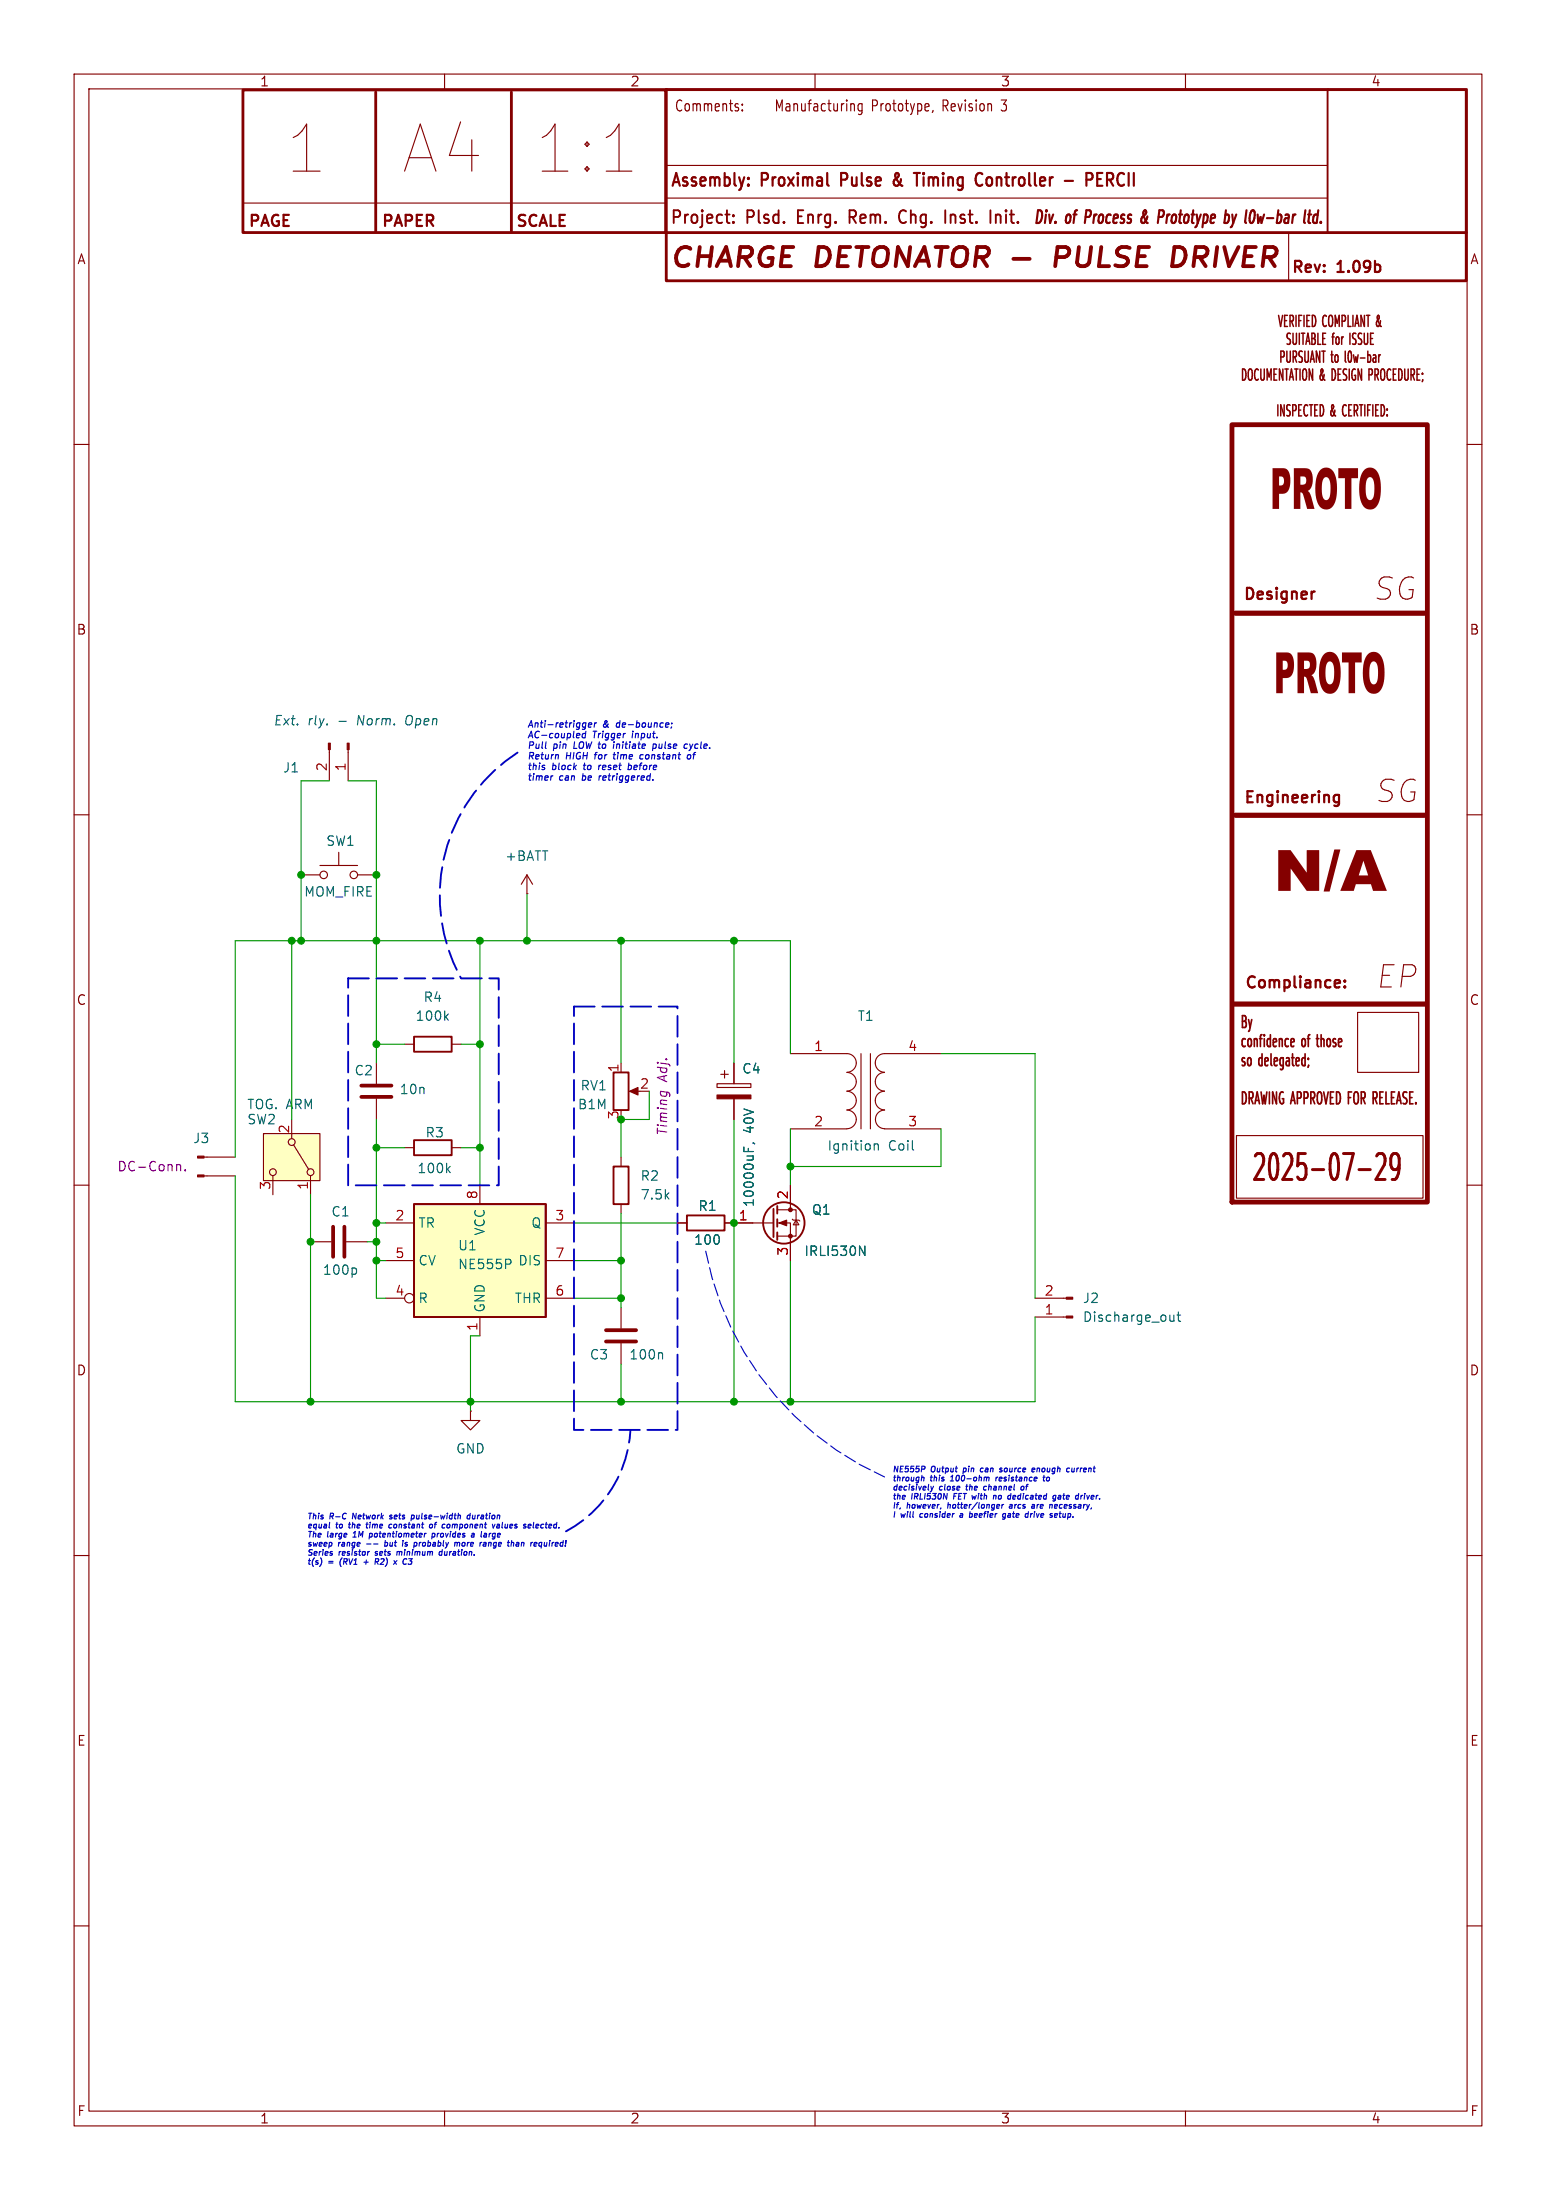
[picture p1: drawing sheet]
<svg xmlns="http://www.w3.org/2000/svg" width="210mm" height="297mm" viewBox="0 0 210 297" stroke-linecap="round" stroke-linejoin="round" font-family="sans-serif">
<path d="M32.8 12.1h57v19.3h-57zM50.7 12.4v18.8M69 12.4v18.8M89.9 12.1h108v25.8h-108zM89.9 31.4h108" fill="none" stroke="#840000" stroke-width=".38"/>
<g fill="none" stroke="#840000" stroke-width=".15">
<path d="M10 10h190v277h-190zM12 12h186v273h-186zM60 10v2M110 10v2M110.2 14l.2 .2v.8M110.4 14.9l-.1 .1M110.4 14.3l-.1 .1M111.4 14.1l-.3-.1-.2 .3v.4l.1 .2 .1 .1 .3-.1M111.7 14h.5M111.9 13.5v1.3v.1l.3 .1M112.5 14l.1 .9 .3 .1 .1-.2M113 14v1"/>
<path d="M113.6 14v1M113.9 14l-.2 .1-.1 .2M114.3 13.5v.1M114.3 14v1M114.8 14.1l.2-.1 .3 .1v.9M114.8 14v1M116.3 14.1l-.3-.1-.2 .3v.4l.1 .2 .1 .1 .3-.1M116.3 14v1.2a.3 .3 0 0 1-.4 .2M125.9 14.9l-.1 .3M160 10v2M32.9 27.4h56.9M89.9 22.3h89.2"/>
<path d="M89.9 26.7h89.2M173.9 31.4v6.5M10 60h2M198 60h2M10 110h2M198 110h2M10 160h2M198 160h2M10 210h2M198 210h2M10 260h2M198 260h2"/>
<path d="M60 285v2M110 285v2M160 285v2"/>
</g>
<path d="M183.4 157.9h1.5M185.8 156.1l.3-.4h.5a1.17 1.17 0 0 1 .2 1.5l-1.1 2h1.2M188.8 157.2a.63 .63 0 0 1-.7 .7l-.2-.2a1.64 1.64 0 0 1 .2-2 .63 .63 0 0 1 .7 .7 3.9 3.9 0 0 1-.3 2.7l-.2 .1h-.4" fill="none" stroke="#840000" stroke-width=".4"/>
<path d="M142.6 34.7h1.1M143.8 33.4h-1.1l-.3 2.5M159.2 33.4a1.21 1.21 0 0 1 .6 1.9l-.5 .5" fill="none" stroke="#840000" stroke-width=".52"/>
<g fill="none" stroke="#840000" stroke-width=".29">
<path d="M121.1 23.4h-.2a.73 .73 0 0 0 .1 .9l.4 .4M121.2 23.9l-.4 .4a.47 .47 0 0 0-.2 .5 .47 .47 0 0 0 .5 .3M123.3 23.4h.9M133.4 23.9l-.3 .4v.4l.3 .4M143.7 24.4h1.1M147.5 23.7l-.3-.3h-.6v1.7M148.1 24.2h.5M148.8 23.4h-.7v1.7h.7M149.4 24.3h.6M150 23.4h-.6v1.7M154.5 28.4a.64 .64 0 0 0-.1 .9l.2 .5M154.6 29a.87 .87 0 0 0-.5 .9l.1 .2 .3-.1"/>
<path d="M157 28.5l.1 .2-.1 .4M165.7 29h.1a.93 .93 0 0 1 0 .9M166.3 29l.1 1.1M166.4 30.1l-.1 .4-.2 .2M166.9 29l-.5 1.1M177.3 30l.1 .1 .3-.1M177.8 29h-.1a.4 .4 0 0 0-.4 .3M177.9 28.4l-.2 1.7M178.3 29.9v.2"/>
</g>
<g fill="none" stroke="#840000" stroke-width=".25">
<path d="M179.2 12.1v19.2M97.9 29h.6M98.2 30l.3 .1M99 29.9l.1 .1-.1 .1M99 29.9l-.1 .1 .1 .1M99 29v.2M99 29.9v.2M99 29l.1 .1-.1 .1M99 29l-.1 .1 .1 .1M114.7 29.3h.5M115.2 28.4h-.5v1.7M122 28.4a.74 .74 0 0 0-.7 1 .67 .67 0 0 0 .7 .7"/>
<path d="M128.3 29v1.1M128.7 29h-.2l-.2 .1M134.4 29.1a.38 .38 0 0 1 .6-.1l.1 1.1M134.4 29v1.1"/>
</g>
<path d="M166.3 57.3h26.3v105h-26.3z" fill="none" stroke="#840000" stroke-width=".65"/>
<path d="M166.7 82.8h25.6M166.7 110.1h25.6" fill="none" stroke="#840000" stroke-width=".7"/>
<path d="M177.3 79.9h.1M180.3 107.3l.4 .1M180.7 107.3v1.2l-.3 .3M180.7 108.2l-.4 .1M181.5 133.2h.1l-.1 .1M181.5 133.2h-.1l.1 .1M181.5 132.4v.1M181.5 133.2v.1M181.5 132.4l.1 .1h-.1M181.5 132.4l-.1 .1h.1" fill="none" stroke="#840000" stroke-width=".3"/>
<g fill="#840000">
<path d="M171.8 63.2h1.4a1.07 1.07 0 0 1 .9 1.3v.8a1.21 1.21 0 0 1-1.5 1.4v2h-.8v-3.2h.8a.66 .66 0 0 0 .7-.3 .66 .66 0 0 0-.2-.8l-.5-.1v1.2h-.8z"/>
<path d="M174.6 63.2h1.5a1.01 1.01 0 0 1 1.1 1.2 1.82 1.82 0 0 1-.7 1.9l.4 .5 .5 1.9h-1l-.4-1.7a.53 .53 0 0 0-.4-.5h-.1v2.2h-.9v-3.3h1.3a.58 .58 0 0 0 .4-.5 .58 .58 0 0 0-.4-.6h-.4v1.1h-.9z"/>
<path d="M178.2 63.4a1.2 1.2 0 0 1 2 .8 5.1 5.1 0 0 1-.4 4.2 1.18 1.18 0 0 1-2-.5l-.2-1-.1-.9h.9l.1 1a.5 .5 0 0 0 .5 .5 .5 .5 0 0 0 .5-.5 3.4 3.4 0 0 0-.3-2.5l-.3-.1-.3 .2-.2 .6v.8h-.9a3.6 3.6 0 0 1 .7-2.6z"/>
<path d="M180.6 63.2h2.7v1.4h-.9v4.1h-.9v-4.1h-.9z"/>
<path d="M184.2 63.4a1.2 1.2 0 0 1 1.9 .8 5.1 5.1 0 0 1-.4 4.2 1.18 1.18 0 0 1-2-.5l-.2-1-.1-.9h.9l.1 1a.5 .5 0 0 0 .5 .5 .5 .5 0 0 0 .5-.5 3.4 3.4 0 0 0-.2-2.5l-.4-.1-.2 .2-.2 .6-.1 .8h-.9a3.6 3.6 0 0 1 .8-2.6z"/>
<path d="M172.2 88.1h1.5a1.07 1.07 0 0 1 .9 1.3v.8a1.21 1.21 0 0 1-1.5 1.3v2.1h-.9v-3.2h.9a.66 .66 0 0 0 .7-.4 .66 .66 0 0 0-.2-.7l-.5-.1v1.2h-.9z"/>
<path d="M175.1 88.1h1.5a1.01 1.01 0 0 1 1.1 1.2 1.82 1.82 0 0 1-.7 1.9l.4 .4 .5 2h-1l-.4-1.7a.53 .53 0 0 0-.4-.6h-.1v2.3h-.9v-3.3h1.3a.58 .58 0 0 0 .4-.5 .58 .58 0 0 0-.4-.6h-.4v1.1h-.9z"/>
<path d="M178.7 88.3a1.2 1.2 0 0 1 2 .7 5.1 5.1 0 0 1-.4 4.3 1.18 1.18 0 0 1-2-.6l-.2-1-.1-.9h.9l.1 1.1a.5 .5 0 0 0 .5 .5 .5 .5 0 0 0 .5-.5 3.4 3.4 0 0 0-.3-2.5l-.4-.1-.2 .2-.2 .6v.7h-.9a3.6 3.6 0 0 1 .7-2.5z"/>
<path d="M181.1 88.1h2.7v1.3h-.9v4.2h-.9v-4.2h-.9z"/>
<path d="M184.7 88.3a1.2 1.2 0 0 1 1.9 .7 5.1 5.1 0 0 1-.4 4.3 1.18 1.18 0 0 1-2-.6l-.2-1-.1-.9h.9l.1 1.1a.5 .5 0 0 0 .5 .5 .5 .5 0 0 0 .5-.5 3.4 3.4 0 0 0-.3-2.5l-.3-.1-.2 .2-.2 .6-.1 .7h-.9a3.6 3.6 0 0 1 .8-2.5z"/>
<path d="M172.5 114.8h1.7l2.2 3v-3h1.6v5.5h-1.6l-2.2-3.1v3.1h-1.7z"/>
<path d="M180.1 114.7h.8l-1.4 5.7h-.9z"/>
<path d="M183.1 114.8h1.9l2.2 5.5h-1.9l-.3-.9h-2l-.3 .9h-1.8l.8-2.1h3l-.7-2-.6 2h-1.7z"/>
</g>
<g fill="none" stroke="#840000" stroke-width=".2">
<path d="M167.7 49.8a.6 .6 0 0 1 .5 .9l-.1 .3a.34 .34 0 0 1-.4 .3zM168.6 49.9l.2-.1a1.41 1.41 0 0 1 0 1.5h-.1a1.51 1.51 0 0 1-.1-1.4zM169.8 50l-.1-.2a.66 .66 0 0 0-.4 .9l.1 .3a.32 .32 0 0 0 .3 .3l.1-.1M170.2 49.8v1.2a.26 .26 0 0 0 .3 .3l.1-.3v-1.2M171 51.3v-1.5l.3 1.1 .3-1.1v1.5M171.9 50.5h.3M172.3 49.8h-.4v1.5h.4M172.6 42.6l.2 1.5 .3-1.5M172.9 48.2h.3l.1-.2v-.3l-.1-.3h-.3v1.5M173.1 49.8v1.5l-.4-1.5v1.5M173.4 43.3h.2M173.4 49.8h.5"/>
<path d="M173.6 49.8v1.5M173.7 47.4v1.2a.26 .26 0 0 0 .3 .3l.1-.3v-1.2M173.8 42.6h-.4v1.5h.4M174 51.3l.3-1.5 .3 1.5M174.1 43.4h.3l.1-.2 .1-.3-.2-.3h-.3v1.5M174.1 50.9h.4M174.2 45.1a.36 .36 0 0 0-.5 .1 .36 .36 0 0 0 .2 .5 .4 .4 0 0 1 .3 .4 .4 .4 0 0 1-.4 .4l-.1-.1M174.3 43.4l.3 .7M174.5 54.6h.3l.1 .3v.5h-.4M174.5 45v1.2a.26 .26 0 0 0 .3 .3l.2-.3v-1.2M174.5 48.2h.3l.2-.2v-.3l-.2-.3h-.3v1.5M174.7 48.2l.3 .7"/>
<path d="M174.7 49.8h.5M174.9 42.6v1.5M175 49.8v1.5M175.3 43.3h.3M175.4 45v1.5M175.5 49.8v1.5M175.6 45h.5M175.7 42.6h-.4v1.5M175.8 47.5a.36 .36 0 0 0-.5 .1 .36 .36 0 0 0 .2 .5 .4 .4 0 0 1 .3 .4 .4 .4 0 0 1-.4 .4l-.1-.1M175.9 45v1.5M175.9 49.9l.3-.1a1.41 1.41 0 0 1 0 1.5h-.2a1.51 1.51 0 0 1-.1-1.4zM176 42.6v1.5"/>
<path d="M176.1 47.4v1.2a.26 .26 0 0 0 .3 .3l.2-.3v-1.2M176.3 46.5l.2-1.5 .3 1.5M176.3 46.1h.4M176.4 43.3h.3M176.8 42.6h-.4v1.5h.4M176.8 48.9l.3-1.5 .3 1.5M176.9 48.5h.4M177.1 45h.2l.2 .3-.2 .4 .2 .1v.4l-.1 .3h-.3zM177.1 45.7h.2M177.1 42.6a.6 .6 0 0 1 .5 .8l-.1 .3a.34 .34 0 0 1-.4 .4zM177.2 49.8v1.5l-.5-1.5v1.5M177.9 45v1.5h.4"/>
<path d="M178.1 47.4v1.5l-.4-1.5v1.5M178.4 47.4h.5M178.5 45.7h.3M178.6 47.4v1.5M178.7 50.5l-.2 .7-.2 .1-.1-.3a.87 .87 0 0 1 .3-.8v-.3l-.1-.1a1.38 1.38 0 0 0 .4 1.5M178.9 45h-.4v1.5h.4M179 42.7l-.1-.1a.66 .66 0 0 0-.4 .8v.3a.32 .32 0 0 0 .4 .4l.1-.2M179.4 42.6h.3a1.41 1.41 0 0 1 0 1.5h-.2a1.51 1.51 0 0 1-.1-1.5zM179.6 47.9h.3M179.7 47.4v1.3l.2 .2M179.8 45.5h.3M179.8 49.8a.6 .6 0 0 1 .4 .9v.3a.34 .34 0 0 1-.4 .3z"/>
<path d="M180.1 45l-.2 .2v1.3M180.2 44.1v-1.5l.3 1 .2-1v1.5M180.2 48l.2-.1 .2 .3v.4l-.2 .3-.2-.1v-.2zM180.4 45.6l.2-.1 .1 .3v.4l-.1 .3-.2-.1-.1-.2zM180.6 50.5h.3M181 49.8h-.4v1.5h.4M181.1 45.5v1M181.1 43.4h.3l.2-.2v-.3l-.2-.3h-.3v1.5M181.3 45.5l-.1 .1-.1 .2M181.6 47.4v1.3l.1 .2M181.8 49.9a.36 .36 0 0 0-.5 .2 .36 .36 0 0 0 .1 .4 .4 .4 0 0 1 .4 .4 .4 .4 0 0 1-.4 .4l-.1-.1M181.9 42.6v1.5h.4"/>
<path d="M182.1 47.5l.1-.1a1.48 1.48 0 0 1 0 1.5h-.1a1.61 1.61 0 0 1 0-1.4zM182.1 49.8v1.5M182.2 45v1.5M182.6 42.6v1.5M182.7 47.9l.1 1 .2-.7 .1 .7 .2-1M182.8 55.4h.3l.1-.1v-.4l-.1-.3h-.3v1.5M182.9 44.1l.2-1.5 .3 1.5M182.9 49.9l-.1-.1a.63 .63 0 0 0-.4 .9l.1 .3a.32 .32 0 0 0 .3 .3l.2-.1v-.5h-.2M183 43.6h.3M183 55.4l.2 .7M183 45.1a.36 .36 0 0 0-.5 .1 .36 .36 0 0 0 .2 .5 .4 .4 0 0 1 .3 .4 .4 .4 0 0 1-.3 .4l-.2-.1M183.5 54.6h.4"/>
<path d="M183.6 48.3h.6M183.8 49.8v1.5l-.5-1.5v1.5M183.8 45.1a.36 .36 0 0 0-.5 .1 .36 .36 0 0 0 .2 .5 .4 .4 0 0 1 .3 .4 .4 .4 0 0 1-.4 .4l-.1-.1M184.1 45v1.2a.26 .26 0 0 0 .3 .3l.2-.3v-1.2M184.1 42.6v1.5l-.4-1.5v1.5M184.4 42.6h.5M184.6 48l.1-.1a.26 .26 0 0 1 .3 .3v.4a.26 .26 0 0 1-.3 .3l-.1-.1M184.6 47.4v1.5M184.6 42.6v1.5M184.8 50.6h.3l.1-.1v-.4l-.1-.3h-.3v1.5M185 45.7h.2M185.3 48l.1-.1 .3 .1v.9"/>
<path d="M185.4 45h-.4v1.5h.4M185.6 50.6h.3l.1-.1v-.4l-.1-.3h-.3v1.5M185.7 48.3h-.3l-.1 .2 .1 .4 .3-.1M185.8 50.6l.2 .7M186.1 47.9v1M186.3 43.3l-.2 .7-.2 .1-.1-.3a.87 .87 0 0 1 .3-.8v-.4h-.1a1.38 1.38 0 0 0 .4 1.5M186.3 47.9l-.1 .1-.1 .2M186.5 49.9l.2-.1a1.41 1.41 0 0 1 0 1.5h-.2a1.51 1.51 0 0 1 0-1.4zM187.7 50l-.2-.2a.66 .66 0 0 0-.3 .9v.3a.32 .32 0 0 0 .3 .3l.2-.1M188 50.5h.3M188.4 49.8h-.4v1.5h.4M188.8 49.8a.6 .6 0 0 1 .4 .9v.3a.34 .34 0 0 1-.4 .3z"/>
<path d="M189.6 49.8v1.2a.26 .26 0 0 0 .3 .3l.2-.3v-1.2M190.4 50.6h.3l.2-.1v-.4l-.2-.3h-.3v1.5M190.6 50.6l.3 .7M191.3 50.5h.2M191.6 49.8h-.3v1.5h.3M192 50.4v.1M192 51.2l-.1 .3"/>
</g>
<g fill="none" stroke="#840000" stroke-width=".23">
<path d="M167.7 137.1h.3l.1 .2 .1 .3-.2 .3a.52 .52 0 0 1 0 .8h-.3zM167.7 137.9h.3M168.5 137.6l.2 1.1M168.7 138.7l-.2 .5M168.9 137.6l-.2 1.1M170.3 139.7l-.1 .1-.1 .1v1.4M170.6 139.7v.1M171.5 139.7v1.6M176.8 139.7l-.2 .1v.1v1.4M177.8 139.7v1.4v.1l.2 .1M178.3 139.7v1.6M168 142.9l-.2-.1-.2 .2 .1 .3 .3 .1v.4l-.1 .1-.3-.1"/>
<path d="M168.1 140.3l-.1-.1a.29 .29 0 0 0-.4 .3v.5a.29 .29 0 0 0 .4 .3l.1-.1M168.5 142.9l.2-.1 .2 .3v.5l-.2 .3-.2-.1-.1-.2zM168.5 140.3l.2-.1 .2 .3v.5l-.2 .3-.2-.1-.1-.2zM169.3 140.4l.1-.2 .2 .1 .1 1M169.3 140.2v1.1M170 140.2h.3M170.3 142.9l-.1-.1a.29 .29 0 0 0-.3 .3v.5a.29 .29 0 0 0 .3 .3l.1-.1M170.3 142.3v1.6M170.6 140.2v1.1M170.7 143.3l.5-.1-.2-.4-.2 .1-.1 .7 .2 .3 .2-.1M171.5 140.3l-.1-.1a.29 .29 0 0 0-.4 .3v.5a.29 .29 0 0 0 .4 .3l.1-.1M171.5 142.3v1.3l.2 .3"/>
<path d="M171.8 140.8l.5-.2-.1-.4-.3 .1-.1 .8 .2 .2 .2-.1M172 143.3l.4-.1-.1-.4-.3 .1v.7l.1 .3 .3-.1M172.7 140.4l.1-.2 .2 .1 .1 1M172.7 140.2v1.1M173.2 142.8v1.3l-.2 .3-.2-.1M173.2 142.9l-.1-.1a.29 .29 0 0 0-.3 .3v.5a.29 .29 0 0 0 .3 .3l.1-.1M173.6 142.9l.1-.1 .3 .1v1M173.9 140.3l-.1-.1a.29 .29 0 0 0-.3 .3v.5a.29 .29 0 0 0 .3 .3l.1-.1M174 143.2l-.3 .1-.1 .2 .1 .4 .3-.1M174.2 140.8l.5-.2-.2-.4-.2 .1-.1 .8 .2 .2 .2-.1M174.3 142.8h.4M174.4 142.3v1.3l.1 .2 .2 .1"/>
<path d="M174.9 143.3l.5-.1-.2-.4-.2 .1-.1 .7 .2 .3 .2-.1M175.8 140.3l.2-.1 .2 .3v.5l-.2 .3-.2-.1-.1-.2zM176.1 142.9v-.1a.29 .29 0 0 0-.4 .3v.5a.29 .29 0 0 0 .4 .3v-.1M176.1 142.3v1.6M176.4 140.2h.4M176.6 142.9v.1M176.6 143.8l-.1 .3M176.9 147.4h.4l.1 .3v.5l-.5 .1M177.1 148.3l.3 .7M177.7 140.2h.3M177.9 147.5l.3-.1a1.45 1.45 0 0 1 0 1.6h-.2a1.54 1.54 0 0 1-.1-1.5zM178.3 140.4l.1-.2 .3 .1v1"/>
<path d="M178.7 147.4l.3 1.6M179.2 140.3l.2-.1 .2 .3v.5l-.2 .3-.2-.1-.1-.2zM180.3 140.3l-.3-.1-.1 .2 .1 .3 .3 .1v.4l-.1 .1-.3-.1M180.6 140.8l.5-.2-.1-.4-.3 .1-.1 .8 .2 .2 .2-.1M185.5 148.3l.3 .7M185.8 147.6v.5M188.6 148.6h.4M188.8 147.4l.3 1.6M189.9 147.5a.38 .38 0 0 0-.6 .2 .38 .38 0 0 0 .2 .5 .42 .42 0 0 1 .4 .4 .42 .42 0 0 1-.4 .4l-.1-.1M190.3 148.2h.3M190.7 147.4h-.4v1.6h.4M191.1 148.9v.1"/>
</g>
<path d="M166.6 135.5h25.8" fill="none" stroke="#840000" stroke-width=".7"/>
<path d="M183.2 136.7h8.3v8.1h-8.3zM27.5 156.2h4.2M27.5 158.8h4.2M166.9 153.3h25.2v8.5h-25.2z" fill="none" stroke="#840000" stroke-width=".15"/>
<g fill="#840000" stroke="#840000" stroke-width=".15">
<path d="M26.7 156.1h.8v.2h-.8z"/>
<path d="M26.7 158.6h.8v.3h-.8z"/>
</g>
<path d="M24 157.2l.3 .1 .1 .1v.7M25 157.9v.2" fill="none" stroke="#840084" stroke-width=".15"/>
<path d="M35.6 153h7.6v6.4h-7.6z" fill="#ffffc2"/>
<g fill="none" stroke="#840000" stroke-width=".15">
<path d="M40.6 118.1h2.6M43.2 116.8h5.1M44.4 101.2v4.2M45.7 115.1v1.7M47 101.2v4.2M48.3 118.1h2.5M71.1 118.1l-.7 1.3M71.1 118.1l.8 1.3M71.1 118.1v2.6M71.1 120.7h.1M35.6 153h7.6v6.4h-7.6zM36.8 158.8v2.5"/>
<path d="M39.4 151.1v2.6M39.6 154.6l2.1 3.3M41.9 158.8v2.5M50.8 143.5v2.8M50.8 148.3v2.8M54.6 141h1.3M54.6 154.9h1.3M61 141h1.2M61 154.9h1.2M83.8 143.5v1.3M83.8 156.2v1.3M85.3 147.3h1.1"/>
<path d="M96.8 146.3h4.5v.5h-4.5zM97.3 145h1M97.8 144.5v1M99.1 143.5v2.8M99.1 148.3v2.8M106.7 142.2h7.6a1.26 1.26 0 0 1 1.3 1.3 1.26 1.26 0 0 1-1.3 1.3M106.7 152.4h7.6M114.3 144.8a1.26 1.26 0 0 1 1.3 1.2 1.26 1.26 0 0 1-1.3 1.3 1.27 1.27 0 0 1 1.3 1.3 1.27 1.27 0 0 1-1.3 1.2 1.27 1.27 0 0 1 1.3 1.3 1.27 1.27 0 0 1-1.3 1.3M116.2 142.2v10.2M117.5 142.2v10.2M119.4 144.8a1.25 1.25 0 0 0-1.3 1.2 1.25 1.25 0 0 0 1.3 1.3M119.4 147.3a1.25 1.25 0 0 0-1.3 1.3 1.25 1.25 0 0 0 1.3 1.2"/>
<path d="M119.4 152.4h7.6M119.4 149.9a1.26 1.26 0 0 0-1.2 1.2 1.26 1.26 0 0 0 1.2 1.3M127 142.2h-7.6a1.25 1.25 0 0 0-1.3 1.3 1.25 1.25 0 0 0 1.3 1.3M41.9 167.6h2.8M46.7 167.6h2.8M83.8 162.6v1.2M83.8 176.5v2.8M91.4 165.1h1.3M97.8 165.1h6.6M104.9 163.3h2.5v3.6h-2.5M104.9 165.1h1.8v5.1M106.7 160v3.3"/>
<path d="M106.9 164.6l.2 .1h.7l.1 .1M107.4 164.7l.4 .7h-.7zM139.7 177.8h4.2M139.7 175.3h4.2M63.5 190.5v1.3h1.3l-1.3 1.2-1.3-1.2h1.3M63.5 190.5h.1M83.8 181.4v2.8"/>
<circle cx="43.7" cy="118.1" r=".51"/>
<circle cx="47.8" cy="118.1" r=".51"/>
<circle cx="36.8" cy="158.2" r=".46"/>
<circle cx="39.4" cy="154.2" r=".46"/>
<circle cx="41.9" cy="158.2" r=".46"/>
</g>
<g fill="#840000" stroke="#840000" stroke-width=".15">
<path d="M143.9 177.7h.9v.2h-.9z"/>
<path d="M143.9 175.1h.9v.3h-.9z"/>
<path d="M96.8 147.8h4.5v.5h-4.5z"/>
<path d="M46.9 100.3h.2v.9h-.2z"/>
<path d="M44.3 100.3h.3v.9h-.3z"/>
<path d="M105.2 165.1l1-.4v.8z"/>
<path d="M85 147.3l1.1-.5v1z"/>
<circle cx="106.7" cy="163.3" r=".25"/>
<circle cx="106.7" cy="166.9" r=".25"/>
</g>
<g fill="none" stroke="#006464" stroke-width=".15">
<path d="M54.9 96.8a.95 .95 0 0 0 0 1M60.1 137.3l.4 .4M60.5 136.9l-.5 .5M60.4 157.8l.4 .5M60.8 157.5l-.5 .5M100.4 154.9v.6M101 155v.5M101.6 154.3l.3 .1M118 154.4v.9M118 154.5l.2-.1 .3 .1v.8M47.9 171.2l.2 .2v.4l-.2 .2M116 168.2l.7 1.3v-1.3"/>
<path d="M158.4 177.5v.9M158.4 178.3l-.1 .1-.3-.1M158.9 177.5h.4M159 177.1v1.1l.1 .1 .2 .1M89.2 182.6l.2 .2v.7"/>
</g>
<g fill="none" stroke="#840000" stroke-width=".25">
<path d="M55.9 140h5.1v2h-5.1zM55.9 153.9h5.1v2.1h-5.1zM82.8 157.5h2v5.1h-2zM82.8 144.8h2v5.1h-2zM92.7 164.1h5.1v2h-5.1zM104.4 163.2v3.8M104.9 162.8v1M104.9 164.6v1M104.9 166.4v1"/>
<circle cx="105.8" cy="165.1" r="2.79"/>
</g>
<path d="M48.8 146.6h4M48.8 148.1h4M45 165.6v4.1M46.5 165.6v4.1M81.8 179.6h4.1M81.8 181.1h4.1" fill="none" stroke="#840000" stroke-width=".51"/>
<path d="M89.1 147.3l1.1 .2M89.2 147.3l-.1 .2" fill="none" stroke="#840084" stroke-width=".15"/>
<path d="M55.9 162.6h17.8v15.2h-17.8z" fill="#ffffc2"/>
<path d="M55.9 162.6h17.8v15.2h-17.8z" fill="none" stroke="#840000" stroke-width=".25"/>
<g fill="none" stroke="#840000" stroke-width=".15">
<path d="M99.1 143.5v2.8M99.1 148.3v2.8M52.1 165.1h3.8M52.1 170.2h3.8M52.1 175.3h2.5M64.8 160v2.6M64.8 177.8v2.5M73.7 165.1h3.8M73.7 170.2h3.8M73.7 175.3h3.8M91.4 165.1h1.3M97.8 165.1h3.8"/>
<path d="M106.7 160v2.6M106.7 167.6v2.6"/>
<circle cx="55.2" cy="175.3" r=".63"/>
</g>
<path d="M100.4 154.9v.6M101 155v.5M101.6 154.3l.3 .1M68.8 170.1l.2 .1-.2 .4M116 168.2l.7 1.3v-1.3" fill="none" stroke="#006464" stroke-width=".15"/>
<g fill="none" stroke="#009600" stroke-width=".15">
<path d="M44.4 105.4h-3.8v21.6M47 105.4h3.8v38.1M39.4 127v24.1M64.8 127v33M71.1 120.7v6.3M83.8 127v16.5M99.1 127v16.5M31.7 158.8v30.4h108v-11.4M50.8 151.1v24.2h1.3M50.8 154.9h3.8M50.8 141h3.8M62.2 154.9h2.6"/>
<path d="M62.2 141h2.6M87.6 147.3v3.8h-3.8v5.1M99.1 151.1v38.1M106.7 142.2v-15.2h-75v29.2M106.7 152.4v7.6M127 142.2h12.7v33.1M127 152.4v5.1h-20.3M41.9 161.3v27.9M49.5 167.6h1.3M50.8 165.1h1.3M50.8 170.2h1.3M77.5 165.1h13.9"/>
<path d="M77.5 175.3h6.3M77.5 170.2h6.3M83.8 163.8v12.7M106.7 170.2v19M64.8 180.3h-1.3v10.2M83.8 184.2v5"/>
</g>
<g fill="none" stroke="#0000c2" stroke-width=".15">
<path d="M78.2 99.6h-.1M78.3 99.1l-.1 .1-.4 .1M78.6 99.1v.4l.1 .1h.3M78.8 99l.2 .1M78.8 97.6h.3M79 98.1l-.3 .1M79.1 98.7l-.1 .9M79.1 97.6l-.1 .7-.2 .2M79.4 97.9l.5-.1-.1-.2h-.2l-.2 .1v.4h.4M80.3 97.6l-.1 .6M80.5 97.6l-.3 .2M90 97.6h.2l.1 .2-.5 .1"/>
<path d="M90.2 98.1l-.1 .1M90.7 98.1l-.2 .2M90.7 97.6v.1M73.4 103.3h.1M73.5 103.6v.3M74.6 104.7l-.2 .1M75.3 101.9v.6M80.9 103.3l-.1 .6M80.9 104.7l-.1 .6M81 103.3l-.2 .2M81.1 104.7l-.2 .2M82.8 101.9h.3"/>
<path d="M82.8 100.4v.6M82.9 101.6l-.1 .7 .2 .2M83.3 100.4l-.1 .6M84.8 103.3h.3l.1 .2-.1 .4h-.3M84.9 103l-.1 .9M86.8 101.9h-.2l-.2 .1v.4h.4M88.1 105.2v.1M88.2 100.4l-.1 .9M88.5 100.5v.5h-.1h-.3M92.5 100.4l.3 .1M92.7 101h-.2M92.8 102l.2-.1 .2 .1v.3l-.1 .1-.2 .1-.1-.1z"/>
<path d="M93.1 100.4l.1 .6M93.2 101l-.2 .3M93.5 100.4l-.3 .6M124.4 199.5h.3v.4M124.4 199.2l-.1 .7M124.8 198v.3M128.3 199.9h.4M130.1 198.2l-.1 .8M132.7 198.2h-.3l-.1 .4 .1 .1h.3M133.2 199.5l.1-.1 .2 .1-.1 .4M134.5 199.4l-.1 .5M134.7 199.4l-.3 .2"/>
<path d="M135 198.2h.2M135 198.4l.2 .1v.1l-.2 .1M135.6 198.3v.4M139.4 198.2h.2l.1 .2h-.4M139.6 198.7h-.2M140 198.2l-.1 .5M140.3 198.2l-.3 .1M140.9 199.2l-.1 .6 .2 .1M141.3 199.6l-.1 .2 .2 .1h.2l.1-.3M144.7 198.2v.5l.3-.1M145 198.2l-.1 .5M43.4 210.5v.5l-.1 .3"/>
<path d="M44.4 206.2l.1 .1M44.5 205.5l-.1 .7M44.8 209.7l.1 .1-.1 .1M46 210.6l-.1 .4v.3M47 205.8h.3M47.2 205.5l-.1 .7 .1 .1M47.6 207.5h.5M47.7 204.3l-.1 .8M47.8 206.9l-.1 .1M49.1 210.9h.6M49.4 205.8h.3M49.4 210.6v.6"/>
<path d="M49.5 208.4h.6M49.5 205.5v.7l.1 .1M49.9 209.5h-.2M50.1 207h-.2M50.1 207.5h-.2M50.4 208.4h.6M50.6 209.9l.1 .1M50.7 209.5v.2M50.7 210.4l-.1 .8M50.8 210.8l.2 .4M51.1 210.6l-.1 .2h-.3M52 208l-.1 .7"/>
<path d="M52.2 208.7h-.3M52.9 205.8h-.3l-.1 .3 .1 .2 .2-.1M52.9 204.6l-.2-.1-.1 .2 .3 .1v.2h-.3M53.2 205.9v.3M53.6 209.5l-.1 .5M53.9 209.5h-.3M53.9 209.6v.4M54.7 208.3v.1l.3 .1M55 208.6l-.1 .1h-.3M55.6 204.6l.2-.1 .1 .2-.1 .3-.2 .1M55.6 210.4l-.3 .3 .3 .2v.1l-.2 .2M56.6 208.2v.5"/>
<path d="M56.6 208.3v.1M57.5 207h.1M58 205.8v.3l.1 .2 .2-.1 .1-.4M58.4 207h.2l.1 .1-.1 .4h-.3M58.4 207l-.1 .8M58.7 205.6v.7M59.3 209.5v.4h.3M59.7 209.2l-.1 .8M60.7 205.8v.3l-.2 .2M61.7 208.3v.4M62 208.3v.4M62.4 208.3v.4h.3"/>
<path d="M63.4 204.6h-.3l-.1 .3 .2 .2 .2-.1M63.5 204.3l-.1 .8M63.6 207.5h.4M63.8 204.5v.5h.2M64 207.2l-.4 .1M64 207.1v.4M65 206.7l-.1 .7M66 208.2l-.1 .5M66.1 207l-.1 .5M66.1 207.1h-.1M66.2 208.2l-.2 .1M66.3 208.3l-.1 .4"/>
<path d="M67.1 205.8h.3v.5M67.4 206l-.4 .1 .1 .2 .3-.1M67.8 205.5l-.1 .7 .1 .1M68.6 208l-.1 .6M69.1 208l-.1 .7M69.7 208.7h.3M69.7 208.3h.3v.4M70 208.4l-.3 .1M70.4 208.2l-.1 .5M70.4 208.3h.1M72 205.5v.7v.1M72.6 205.8h-.2l-.1 .4 .3 .1"/>
<path d="M72.7 206h-.4M73.5 208.2v.5h.3M73.8 208.2v.5M124.2 204.4v.4M125.6 200.6l.2 .6M125.8 201.2l-.3 .2M126 200.6l-.2 .6M128 202.8l-.1 .8M128.7 202h.3M128.8 201.6l-.1 .8M129.9 204.5l-.4 .2 .1 .1h.3M129.9 204.4v.4"/>
<path d="M130.4 200.6h.2M130.5 200.4l-.1 .6 .1 .2M130.9 204.1l-.1 .7M131.2 204.5l-.1 .3M133.1 200.7h-.2l-.2 .3 .2 .2 .2-.1M134.1 201.9h.3v.5M134.1 201.9v.5M134.7 203.1h.2v.2l-.4 .1M134.8 203.6h-.2M135.3 203.1l-.1 .5M135.5 203.1l-.3 .1M135.5 204.3l.2 .1"/>
<path d="M135.7 204.8h-.3M135.7 204.3l-.1 .6-.1 .2M136.3 203.1h.3M136.3 204.3l-.2 .1M136.3 204.5l-.3 .2v.1h.3M136.4 201.6l-.1 .8M136.6 203.3l-.4 .1 .1 .2h.3M136.6 203.2v.4M137 201.9h-.2l-.1 .4 .1 .1 .2-.1M137.1 202.1h-.4M137.9 200.7l.1-.1 .2 .1-.1 .4h-.3zM138.4 200.6h.3"/>
<path d="M139.1 204.3v.5M139.3 203.6h.3M139.3 203.1h.3v.5M139.4 204.3l-.3 .2M139.6 204.3l-.1 .5M139.6 203.3l-.3 .1M139.6 204.1h.1M142.3 201.9h.2M142.4 202.3l-.2 .1M142.5 201.9l-.1 .6-.1 .1M142.6 203.1h-.2l-.1 .4 .1 .1h.2M142.6 204.8h.1"/>
<path d="M142.7 203.3l-.4 .1M142.7 204.4l-.4 .2M142.9 201.9h.3l-.1 .5M143.1 204.1l-.1 .6 .2 .1M143.2 202.1l-.4 .1 .1 .2 .2-.1M146.1 201.9h.1M146.4 201.9l-.1 .5M146.4 201.6v.1M146.7 201.9l.1 .5"/>
</g>
<path d="M69.8 101.6a23 23 0 0 0-7.6 30.5M47 132.1h20.3v27.9h-20.3zM77.5 135.9h13.9v57.1h-13.9zM76.4 206.7a16.5 16.5 0 0 0 8.7-13.7" fill="none" stroke="#0000c2" stroke-width=".25" stroke-dasharray="2.8 1"/>
<path d="M95.2 168.9a42 42 0 0 0 24.2 30.5" fill="none" stroke="#0000c2" stroke-width=".15" stroke-dasharray="1.7 .6"/>
<g fill="#009600" stroke="#009600" stroke-width=".15">
<circle cx="71.1" cy="127" r=".46"/>
<circle cx="50.8" cy="127" r=".46"/>
<circle cx="64.8" cy="127" r=".46"/>
<circle cx="50.8" cy="118.1" r=".46"/>
<circle cx="99.1" cy="127" r=".46"/>
<circle cx="83.8" cy="127" r=".46"/>
<circle cx="63.5" cy="189.2" r=".46"/>
<circle cx="83.8" cy="189.2" r=".46"/>
<circle cx="99.1" cy="189.2" r=".46"/>
<circle cx="106.7" cy="189.2" r=".46"/>
<circle cx="83.8" cy="170.2" r=".46"/>
<circle cx="83.8" cy="151.1" r=".46"/>
<circle cx="83.8" cy="175.3" r=".46"/>
<circle cx="106.7" cy="157.5" r=".46"/>
<circle cx="99.1" cy="165.1" r=".46"/>
<circle cx="50.8" cy="165.1" r=".46"/>
<circle cx="50.8" cy="154.9" r=".46"/>
<circle cx="40.6" cy="127" r=".46"/>
<circle cx="40.6" cy="118.1" r=".46"/>
<circle cx="39.4" cy="127" r=".46"/>
<circle cx="64.8" cy="154.9" r=".46"/>
<circle cx="64.8" cy="141" r=".46"/>
<circle cx="50.8" cy="141" r=".46"/>
<circle cx="41.9" cy="189.2" r=".46"/>
<circle cx="50.8" cy="167.6" r=".46"/>
<circle cx="41.9" cy="167.6" r=".46"/>
<circle cx="50.8" cy="170.2" r=".46"/>
</g>
<g font-size="8.8" fill="#840000">
<text x="38.8" y="23.6">1</text>
<text x="54.4" y="23.6">A4</text>
<text x="72.4" y="23.6">1:1</text>
</g>
<text font-size="4.9" fill="#840000" x="168.6" y="159.7">2025-07-29</text>
<g font-size="4.2" fill="#840000">
<text x="185.5" y="81.3">SG</text>
<text x="185.8" y="108.6">SG</text>
<text x="185.9" y="133.6">EP</text>
</g>
<g font-size="3.6" fill="#840000">
<text x="90.2" y="36.8">CHARGE DETONATOR -</text>
<text x="144.3" y="36.8">PULSE</text>
<text x="161.1" y="36.8">DRIVER</text>
</g>
<g font-size="2.4" fill="#840000">
<text x="90.5" y="25.3">Assembly:</text>
<text x="102.9" y="25.3">Proximal</text>
<text x="114.2" y="25.3">Pulse</text>
<text x="121.8" y="25.3">&amp;</text>
<text x="125.3" y="25.3">Timing</text>
<text x="134.1" y="25.3">Controller</text>
<text x="146.7" y="25.3">-</text>
<text x="150.2" y="25.3">PERCII</text>
<text x="90.4" y="30.3">Project:</text>
<text x="100.8" y="30.3">Plsd.</text>
<text x="108.1" y="30.3">Enrg.</text>
<text x="115.5" y="30.3">Rem.</text>
<text x="122.7" y="30.3">Chg.</text>
<text x="129.3" y="30.3">Inst.</text>
<text x="135.9" y="30.3">Init.Div.</text>
<text x="143.8" y="30.3">of Process</text>
<text x="155.2" y="30.3">&amp;</text>
<text x="158.1" y="30.3">Prototype</text>
<text x="167.7" y="30.3">by l0w-bar</text>
</g>
<g font-size="2.2" fill="#840000">
<text x="167.3" y="149.2">By confidence</text>
<text x="179.5" y="149.2">of those</text>
<text x="186.9" y="149.2">so</text>
</g>
<g font-size="2.1" fill="#840000">
<text x="91" y="15.4">Comments: Manufacturing</text>
<text x="117.6" y="15.4">Prototype,</text>
<text x="127.4" y="15.4">Revision</text>
<text x="135.5" y="15.4">3</text>
<text x="33.4" y="31">PAGE</text>
<text x="51.4" y="31">PAPER</text>
<text x="69.6" y="31">SCALE</text>
<text x="174.2" y="37.2">Rev:</text>
<text x="180.6" y="37.2">1.09b</text>
<text x="160.5" y="56.3">for ISSUE PURSUANT</text>
<text x="175.8" y="56.3">to l0w-bar</text>
<text x="184.2" y="56.3">DOCUMENTATION</text>
<text x="167.7" y="81.4">Designer</text>
<text x="167.8" y="108.8">Engineering</text>
<text x="167.9" y="133.8">Compliance:</text>
</g>
<g font-size="1.8" fill="#840000">
<text x="35" y="11.9">1</text>
<text x="85" y="11.9">2</text>
<text x="135" y="11.9">3</text>
<text x="185" y="11.9">4</text>
<text x="10.3" y="35.9">A</text>
<text x="198.4" y="35.9">A</text>
<text x="10.3" y="85.9">B</text>
<text x="198.3" y="85.9">B</text>
<text x="10.3" y="135.9">C</text>
<text x="198.3" y="135.9">C</text>
<text x="10.3" y="185.9">D</text>
<text x="198.3" y="185.9">D</text>
<text x="10.3" y="235.9">E</text>
<text x="198.3" y="235.9">E</text>
<text x="10.3" y="285.9">F</text>
<text x="35" y="286.9">1</text>
<text x="85" y="286.9">2</text>
<text x="135" y="286.9">3</text>
<text x="185" y="286.9">4</text>
<text x="198.4" y="285.9">F</text>
</g>
<g font-size="1.8" fill="#006464">
<text x="36.8" y="98.1">Ext.</text>
<text x="41.5" y="98.1">rly.</text>
<text x="45.7" y="98.1">-</text>
<text x="48.5" y="98.1">Norm.</text>
<text x="55.2" y="98.1">Open</text>
<text x="38.1" y="104.5">J1</text>
<text x="43.9" y="114.4">SW1</text>
<text x="68.1" y="116.4">+BATT</text>
<text x="41" y="121.3">MOM_FIRE</text>
<text x="57.1" y="135.5">R4</text>
<text x="56" y="138">100k</text>
<text x="115.7" y="138">T1</text>
<text x="33.3" y="150">TOG. ARM</text>
<text x="47.8" y="145.4">C2</text>
<text x="53.9" y="147.9">10n</text>
<text x="77.9" y="150">B1M</text>
<text x="78.3" y="147.4">RV1</text>
<text x="100.1" y="145.1">C4</text>
<text x="26" y="154.5">J3</text>
<text x="33.3" y="152">SW2</text>
<text x="57.3" y="153.8">R3</text>
<text x="102" y="153" transform="rotate(-90 102 153)">40V</text>
<text x="111.6" y="155.5">Ignition</text>
<text x="119.9" y="155.5">Coil</text>
<text x="56.2" y="158.6">100k</text>
<text x="86.4" y="159.6">R2</text>
<text x="44.6" y="164.4">C1</text>
<text x="56.4" y="166">TR</text>
<text x="65.6" y="166.9" transform="rotate(-90 65.6 166.9)">VCC</text>
<text x="71.6" y="166">Q</text>
<text x="86.4" y="162.2">7.5k</text>
<text x="94.2" y="163.7">R1</text>
<text x="102" y="163.1" transform="rotate(-90 102 163.1)">10000uF,</text>
<text x="109.5" y="164.2">Q1</text>
<text x="43.5" y="172.3">100p</text>
<text x="56.4" y="171">CV</text>
<text x="61.7" y="169">U1</text>
<text x="61.7" y="171.6">NE555P</text>
<text x="69.9" y="171">DIS</text>
<text x="93.6" y="168.2">100</text>
<text x="108.5" y="169.8">IRLI530N</text>
<text x="56.4" y="176.1">R</text>
<text x="65.6" y="177.3" transform="rotate(-90 65.6 177.3)">GND</text>
<text x="69.4" y="176.1">THR</text>
<text x="146.1" y="176.1">J2</text>
<text x="146.1" y="178.7">Discharge_out</text>
<text x="79.5" y="183.7">C3</text>
<text x="84.8" y="183.7">100n</text>
<text x="61.5" y="196.4">GND</text>
</g>
<g font-size="1.8" fill="#a90000">
<text x="44.2" y="104.2" transform="rotate(-90 44.2 104.2)">2</text>
<text x="46.7" y="104.2" transform="rotate(-90 46.7 104.2)">1</text>
<text x="109.8" y="142">1</text>
<text x="122.5" y="142">4</text>
<text x="83.6" y="144.9" transform="rotate(-90 83.6 144.9)">1</text>
<text x="86.3" y="147.1">2</text>
<text x="39.1" y="153.1" transform="rotate(-90 39.1 153.1)">2</text>
<text x="83.6" y="151.2" transform="rotate(-90 83.6 151.2)">3</text>
<text x="109.8" y="152.1">2</text>
<text x="122.5" y="152.1">3</text>
<text x="36.6" y="160.7" transform="rotate(-90 36.6 160.7)">3</text>
<text x="41.7" y="160.7" transform="rotate(-90 41.7 160.7)">1</text>
<text x="64.5" y="162" transform="rotate(-90 64.5 162)">8</text>
<text x="106.4" y="162" transform="rotate(-90 106.4 162)">2</text>
<text x="53.3" y="164.8">2</text>
<text x="74.9" y="164.8">3</text>
<text x="99.6" y="164.8">1</text>
<text x="53.3" y="169.9">5</text>
<text x="74.9" y="169.9">7</text>
<text x="106.4" y="169.6" transform="rotate(-90 106.4 169.6)">3</text>
<text x="53.3" y="175">4</text>
<text x="64.5" y="179.8" transform="rotate(-90 64.5 179.8)">1</text>
<text x="74.9" y="175">6</text>
<text x="140.9" y="177.5">1</text>
<text x="140.9" y="175">2</text>
</g>
<g font-size="1.8" fill="#840084">
<text x="90.3" y="146.1" transform="rotate(-90 90.3 146.1)">Adj.</text>
<text x="90.3" y="153.4" transform="rotate(-90 90.3 153.4)">Timing</text>
<text x="15.8" y="158.3">DC-Conn.</text>
</g>
<g font-size="1.2" fill="#0000c2">
<text x="71.1" y="98.4">Anti-retrigger</text>
<text x="71.1" y="99.9">AC-coupled</text>
<text x="71.1" y="101.3">Pull</text>
<text x="74.7" y="101.3">pin</text>
<text x="77.7" y="101.3">LOW to</text>
<text x="80" y="99.9">Trigger</text>
<text x="81.4" y="98.4">&amp;</text>
<text x="83.4" y="98.4">de-bounce;</text>
<text x="83.6" y="101.3">initiate</text>
<text x="85.6" y="99.9">input.</text>
<text x="89.2" y="101.3">pulse</text>
<text x="93.7" y="101.3">cycle.</text>
<text x="71.1" y="102.7">Return</text>
<text x="71.1" y="104.2">this</text>
<text x="71.1" y="105.6">timer</text>
<text x="74.5" y="104.2">block</text>
<text x="75.5" y="105.6">can</text>
<text x="76.4" y="102.7">HIGH</text>
<text x="78.8" y="105.6">be</text>
<text x="79" y="104.2">to</text>
<text x="80.5" y="102.7">for</text>
<text x="81.3" y="104.2">reset</text>
<text x="81.4" y="105.6">retriggered.</text>
<text x="83.3" y="102.7">time</text>
<text x="85.6" y="104.2">before</text>
<text x="87.2" y="102.7">constant</text>
<text x="93.9" y="102.7">of</text>
</g>
<g font-size="1.1" fill="#0000c2">
<text x="120.4" y="199">NE555P</text>
<text x="120.4" y="200.2">through</text>
<text x="120.4" y="201.4">decisively</text>
<text x="120.4" y="202.6">the</text>
<text x="120.4" y="203.9">If,</text>
<text x="122.4" y="203.9">however,</text>
<text x="123.1" y="202.6">IRLI530N</text>
<text x="125.6" y="200.2">this</text>
<text x="125.7" y="199">Output</text>
<text x="126.8" y="201.4">close</text>
<text x="128.2" y="203.9">hotter/longer</text>
<text x="128.6" y="200.2">100-ohm</text>
<text x="129" y="202.6">FET with</text>
<text x="130.3" y="199">pin</text>
<text x="130.7" y="201.4">the</text>
<text x="133" y="199">can</text>
<text x="133.4" y="201.4">channel</text>
<text x="135" y="202.6">no</text>
<text x="135" y="200.2">resistance</text>
<text x="135.9" y="199">source</text>
<text x="136.9" y="203.9">arcs</text>
<text x="137.3" y="202.6">dedicated</text>
<text x="138.7" y="201.4">of</text>
<text x="140.2" y="203.9">are</text>
<text x="140.5" y="199">enough</text>
<text x="142.9" y="203.9">necessary,</text>
<text x="143.7" y="202.6">gate</text>
<text x="145.5" y="199">current</text>
<text x="147" y="202.6">driver.</text>
<text x="41.4" y="205.3">This</text>
<text x="41.4" y="206.5">equal</text>
<text x="41.4" y="207.8">The</text>
<text x="41.4" y="209">sweep</text>
<text x="44.2" y="207.8">large</text>
<text x="44.5" y="205.3">R-C</text>
<text x="45.4" y="206.5">to</text>
<text x="45.7" y="209">range</text>
<text x="47.4" y="206.5">the</text>
<text x="47.9" y="205.3">Network</text>
<text x="48" y="207.8">1M</text>
<text x="50.1" y="206.5">time</text>
<text x="50.5" y="207.8">potentiometer</text>
<text x="52.5" y="209">but</text>
<text x="53.2" y="205.3">sets</text>
<text x="53.4" y="206.5">constant</text>
<text x="55.2" y="209">is</text>
<text x="56.4" y="205.3">pulse-width</text>
<text x="57.1" y="209">probably</text>
<text x="59.2" y="206.5">of</text>
<text x="59.2" y="207.8">provides</text>
<text x="61.2" y="206.5">component</text>
<text x="62.9" y="209">more</text>
<text x="64.3" y="205.3">duration</text>
<text x="64.9" y="207.8">a</text>
<text x="66.5" y="207.8">large</text>
<text x="66.6" y="209">range</text>
<text x="68.3" y="206.5">values</text>
<text x="70.7" y="209">than</text>
<text x="72.8" y="206.5">selected.</text>
<text x="74.1" y="209">required!</text>
<text x="120.4" y="205.1">I</text>
<text x="121.6" y="205.1">will</text>
<text x="124.5" y="205.1">consider</text>
<text x="130.2" y="205.1">a</text>
<text x="131.8" y="205.1">beefier</text>
<text x="136.6" y="205.1">gate</text>
<text x="139.9" y="205.1">drive</text>
<text x="143.6" y="205.1">setup.</text>
<text x="41.4" y="210.2">Series</text>
<text x="41.4" y="211.5">t(s)</text>
<text x="44.4" y="211.5">=</text>
<text x="45.8" y="210.2">resistor</text>
<text x="46.2" y="211.5">(RV1</text>
<text x="51" y="210.2">sets</text>
<text x="51.5" y="211.5">R2)</text>
<text x="54.2" y="210.2">minimum</text>
<text x="54.4" y="211.5">x</text>
<text x="60.2" y="210.2">duration.</text>
</g>
</svg>
